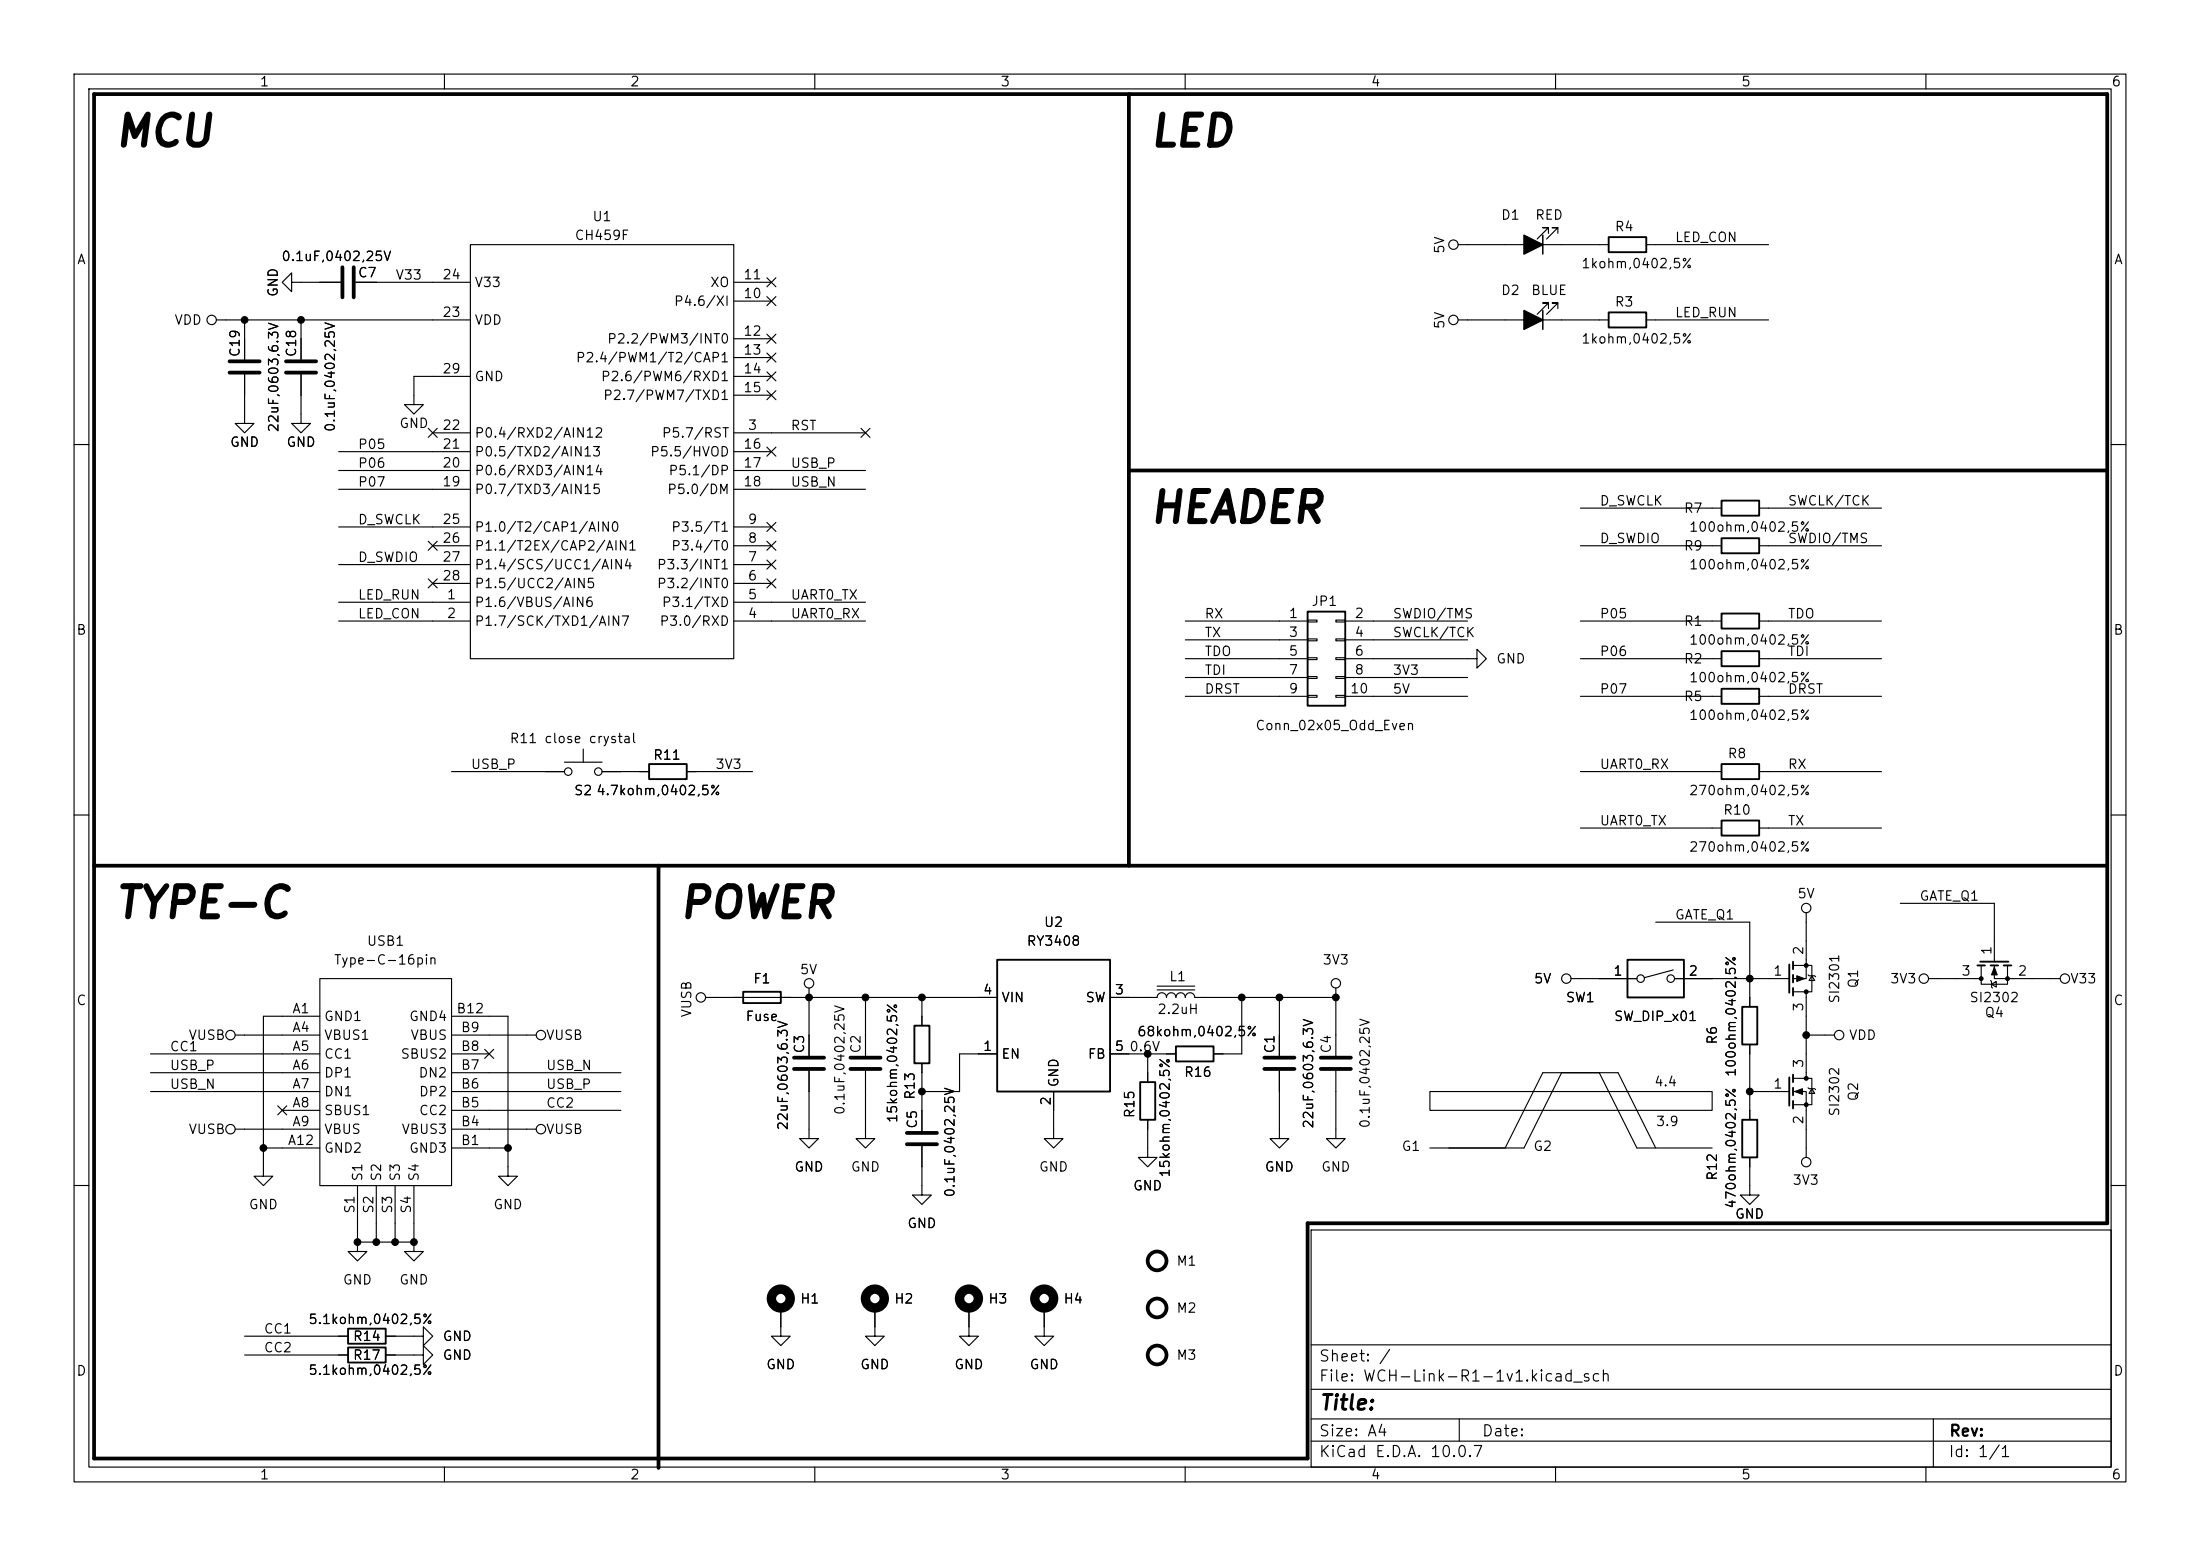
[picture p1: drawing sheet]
<svg xmlns="http://www.w3.org/2000/svg" width="297mm" height="210mm" viewBox="0 0 297 210" stroke-linecap="round" stroke-linejoin="round" font-family="sans-serif">
<g fill="none" stroke="#000" stroke-width=".15">
<path d="M10 10h277v190h-277zM12 12h273v186h-273zM60 10v2M110 10v2M160 10v2M210 10v2M260 10v2M39.4 38.1v-1.3l-1.3 1.3 1.3 1.3v-1.3h6.6M48 38.1h15.5M63.5 33h35.6v55.9h-35.6zM99.1 38.1h5M103.5 37.5l1.2 1.2"/>
<path d="M104.7 37.5l-1.2 1.2M196.8 33h20.4M209 31.5v-.8h-.7h.7l-1.5 1.6M210.3 31.5v-.8h-.8h.8l-1.5 1.6M222.2 33h16.6M29.2 43.2h34.3M33 50.5v6.7h1.3l-1.3 1.2-1.3-1.2h1.3M33 43.2v5.3M40.6 50.5v6.7h1.3l-1.3 1.2-1.2-1.2h1.2M40.6 43.2v5.3M57.8 57.8l1.2 1.2M58.4 58.4h5.1"/>
<path d="M59 57.8l-1.2 1.2M63.5 50.8h-7.6v3.8h1.2l-1.2 1.3-1.3-1.3h1.3M99.1 58.4h17.7M99.1 40.6h5M99.1 45.7h5M99.1 48.3h5M99.1 50.8h5M99.1 53.3h5M103.5 50.2l1.2 1.2M103.5 52.7l1.2 1.2M103.5 45.1l1.2 1.2M103.5 40l1.2 1.2"/>
<path d="M103.5 47.7l1.2 1.2M104.7 50.2l-1.2 1.2M104.7 52.7l-1.2 1.2M104.7 45.1l-1.2 1.2M104.7 40l-1.2 1.2M104.7 47.7l-1.2 1.2M116.2 57.8l1.2 1.2M117.4 57.8l-1.2 1.2M196.8 43.2h20.4M209 41.7v-.8h-.7h.7l-1.5 1.5M210.3 41.7v-.8h-.8h.8l-1.5 1.5M222.2 43.2h16.6"/>
<path d="M10 60h2M45.7 76.2h17.8M45.7 71.1h17.8M45.7 61h17.8M45.7 63.5h17.8M45.7 66h17.8M57.8 78.1l1.2 1.2M57.8 73.1l1.2 1.2M58.4 73.7h5.1M58.4 78.7h5.1M59 78.1l-1.2 1.2M59 73.1l-1.2 1.2"/>
<path d="M99.1 73.7h5M99.1 78.7h5M99.1 76.2h5M99.1 71.1h5M99.1 61h5M99.1 63.5h17.7M99.1 66h17.7M103.5 78.1l1.2 1.2M103.5 70.5l1.2 1.2M103.5 60.4l1.2 1.2M103.5 73.1l1.2 1.2M103.5 75.6l1.2 1.2"/>
<path d="M104.7 78.1l-1.2 1.2M104.7 70.5l-1.2 1.2M104.7 60.4l-1.2 1.2M104.7 73.1l-1.2 1.2M104.7 75.6l-1.2 1.2M213.4 73.7h19M213.4 68.6h19M237.5 73.7h16.5M237.5 68.6h16.5M285 60h2M45.7 83.8h17.8M45.7 81.3h17.8"/>
<path d="M99.1 83.8h17.7M99.1 81.3h17.7M160 88.9h16.5M160 94h16.5M160 83.8h16.5M160 86.4h16.5M160 91.4h16.5M176.5 83.7h1.3v.2h-1.3zM176.5 86.2h1.3v.3h-1.3zM176.5 88.8h1.3v.2h-1.3zM176.5 91.3h1.3v.3h-1.3zM176.5 93.9h1.3v.2h-1.3z"/>
<path d="M180.3 83.7h1.3v.2h-1.3zM180.3 86.2h1.3v.3h-1.3zM180.3 88.8h1.3v.2h-1.3zM180.3 91.3h1.3v.3h-1.3zM180.3 93.9h1.3v.2h-1.3zM181.6 88.9h17.8v-1.3l1.3 1.3-1.3 1.3v-1.3M181.6 94h16.5M181.6 83.8h16.5M181.6 86.4h16.5M181.6 91.4h16.5M213.4 88.9h19M213.4 94h19"/>
<path d="M213.4 83.8h19M237.5 88.9h16.5M237.5 94h16.5M237.5 83.8h16.5M10 110h2M61 104.1h15.2M76.2 102.9h5.1M78.7 101.1v1.8M81.3 104.1h6.3M92.7 104.1h8.9M213.4 111.8h19M213.4 104.1h19"/>
<path d="M237.5 111.8h16.5M237.5 104.1h16.5M285 110h2M31.7 139.7h11.5M43.2 132.1h17.8v27.9h-17.8zM43.2 137.2h-7.6v21.6h1.2l-1.2 1.2-1.3-1.2h1.3M61 137.2h7.6v21.6h1.2l-1.2 1.2-1.3-1.2h1.3M61 139.7h11.4M95.2 134.6h39.4M109.2 133.4v9.1M116.8 134.6v7.9M124.5 134.6v3.8"/>
<path d="M149.9 134.6h6.3a.64 .64 0 0 1 .6-.6 .64 .64 0 0 1 .7 .6 .64 .64 0 0 1 .6-.6 .64 .64 0 0 1 .6 .6 .64 .64 0 0 1 .7-.6 .64 .64 0 0 1 .6 .6 .64 .64 0 0 1 .7-.6 .64 .64 0 0 1 .6 .6h19M156.2 133.6h5.1M156.2 133.1h5.1M167.6 134.6v7.6h-3.8M172.7 134.6v7.9M180.3 133.4v9.1M212.1 132.1h8.9M223.5 124.5h12.7v11.4M225.9 130.9l-3.9 1.1M226.1 132.1h15.5M242.1 130.3h2.5v3.6h-2.5M243.8 123.2v8.9h-1.7"/>
<path d="M243.8 133.9v11.6M243.8 139.7h3.8M244.1 131.6l.1 .1h.8l.1 .1M244.6 131.7l.4 .6h-.8zM256.5 121.9h12.7v7.9M260.3 132.1h7.2M267.5 130.3v2.5h3.5v-2.5M268.7 132.3l.2 .2v.7l.1 .2M268.9 132.8l.6-.3v.7zM269.2 130.3v1.8h8.9M20.3 142.2h22.9M20.3 147.3h22.9"/>
<path d="M20.3 144.8h22.9M31.7 152.4h11.5M35.6 154.9h7.6M37.5 149.3l1.2 1.2M38.1 149.9h5.1M38.7 149.3l-1.2 1.2M61 142.2h5M61 152.4h11.4M61 147.3h22.8M61 144.8h22.8M61 149.9h22.8M61 154.9h7.6"/>
<path d="M65.4 141.6l1.2 1.2M66.6 141.6l-1.2 1.2M109.2 144.5v9.2h1.3l-1.3 1.2-1.3-1.2h1.3M116.8 144.5v9.2h1.3l-1.3 1.2-1.2-1.2h1.2M124.5 154.7v6.6h1.2l-1.2 1.3-1.3-1.3h1.3M124.5 143.5v9.2M134.6 142.2h-5.1v5.1h-5M142.2 147.3v6.4h1.3l-1.3 1.2-1.2-1.2h1.2M149.9 142.2h8.8M154.9 151.1v5.1h1.3l-1.3 1.3-1.2-1.3h1.2M154.9 142.2v3.9M172.7 144.5v9.2h1.3l-1.3 1.2-1.3-1.2h1.3"/>
<path d="M180.3 144.5v9.2h1.3l-1.3 1.2-1.2-1.2h1.2M193 147.3h38.1v2.6h-38.1zM203.2 154.9l5.1-10.1h10.1l5.1 10.1M210.8 144.8l-5.1 10.1h-12.7M215.9 144.8l5.1 10.1h10.1M236.2 156.2v5.1h1.3l-1.3 1.3-1.3-1.3h1.3M236.2 141v10.1M236.2 147.3h5.4M242.1 145.5h2.5v3.6h-2.5M242.1 147.3h1.7v8.9M244.1 146.8l.1 .1h.8l.1 .2M244.6 146.9l.4 .7h-.8z"/>
<path d="M10 160h2M48.3 167.6v1.3h1.2l-1.2 1.3-1.3-1.3h1.3M48.3 160v7.6M48.3 167.6h7.6M50.8 160v7.6M53.3 160v7.6M55.9 167.6v1.3h1.2l-1.2 1.3-1.3-1.3h1.3M55.9 160v7.6M105.4 176.5v3.8h1.3l-1.3 1.3-1.3-1.3h1.3M118.1 176.5v3.8h1.3l-1.3 1.3-1.3-1.3h1.3M130.8 176.5v3.8h1.3l-1.3 1.3-1.3-1.3h1.3M141 176.5v3.8h1.2l-1.2 1.3-1.3-1.3h1.3"/>
<path d="M177 166h108v32h-108zM285 160h2M33 182.9h14M33 180.3h14M52.1 180.3h5v-1.2l1.3 1.2-1.3 1.3v-1.3M52.1 182.9h5v-1.3l1.3 1.3-1.3 1.3v-1.3M60 198v2M110 198v2M160 198v2M177 194.5h108M177 191.5h108M177 187.5h108"/>
<path d="M177 181.5h108M197 191.5v3M210 198v2M260 198v2M261 191.5v6.5"/>
<circle cx="196.2" cy="33" r=".63"/>
<circle cx="28.6" cy="43.2" r=".63"/>
<circle cx="196.2" cy="43.2" r=".63"/>
<circle cx="76.7" cy="104.1" r=".51"/>
<circle cx="80.8" cy="104.1" r=".51"/>
<circle cx="31.1" cy="139.7" r=".63"/>
<circle cx="73" cy="139.7" r=".63"/>
<circle cx="94.6" cy="134.6" r=".63"/>
<circle cx="109.2" cy="132.7" r=".63"/>
<circle cx="180.3" cy="132.7" r=".63"/>
<circle cx="211.5" cy="132.1" r=".63"/>
<circle cx="221.5" cy="132.1" r=".51"/>
<circle cx="225.6" cy="132.1" r=".51"/>
<circle cx="243.8" cy="122.6" r=".63"/>
<circle cx="248.3" cy="139.7" r=".63"/>
<circle cx="259.7" cy="132.1" r=".63"/>
<circle cx="278.8" cy="132.1" r=".63"/>
<circle cx="31.1" cy="152.4" r=".63"/>
<circle cx="73" cy="152.4" r=".63"/>
<circle cx="243.8" cy="156.8" r=".63"/>
</g>
<g fill="none" stroke="#000" stroke-width="1.3">
<circle cx="105.4" cy="175.3" r="1.27"/>
<circle cx="118.1" cy="175.3" r="1.27"/>
<circle cx="130.8" cy="175.3" r="1.27"/>
<circle cx="141" cy="175.3" r="1.27"/>
</g>
<path d="M208.3 31.8v2.5M208.3 41.9v2.6" fill="none" stroke="#000" stroke-width=".2"/>
<path d="M205.7 31.8l2.6 1.2-2.6 1.3zM205.7 41.9l2.6 1.3-2.6 1.3z" fill="#000" stroke="#000" stroke-width=".2"/>
<g fill="none" stroke="#000" stroke-width=".25">
<path d="M217.2 32h5v2h-5zM217.2 42.2h5v2h-5zM232.4 72.6h5.1v2.1h-5.1zM232.4 67.6h5.1v2h-5.1zM176.5 82.6h5.1v12.7h-5.1zM232.4 87.9h5.1v2h-5.1zM232.4 93h5.1v2h-5.1zM232.4 82.8h5.1v2h-5.1zM87.6 103.1h5.1v2.1h-5.1zM232.4 110.7h5.1v2.1h-5.1zM232.4 103.1h5.1v2.1h-5.1zM100.3 133.9h5.1v1.5h-5.1z"/>
<path d="M123.4 138.4h2.1v5.1h-2.1zM134.6 129.5h15.3v17.8h-15.3zM219.7 129.5h7.6v5.1h-7.6zM235.2 135.9h2v5.1h-2zM241.6 130.2v3.8M242.1 129.8v1M242.1 131.6v1M242.1 133.4v1M267 130.3h1M267.3 129.8h3.8M268.7 130.3h1M270.5 130.3h1"/>
<path d="M153.9 146.1h2.1v5h-2.1zM158.7 141.2h5.1v2.1h-5.1zM235.2 151.1h2v5.1h-2zM241.6 145.4v3.8M242.1 145v1.1M242.1 146.8v1M242.1 148.6v1M47 179.3h5.1v2.1h-5.1zM47 181.9h5.1v2h-5.1z"/>
</g>
<g fill="#000" stroke="#000" stroke-width=".15">
<path d="M242.6 131.7l1 .4-1 .4zM269.2 130.6l.4 1h-.7zM242.3 147.3l1-.4v.8z"/>
<circle cx="243.8" cy="130.3" r=".25"/>
<circle cx="243.8" cy="133.9" r=".25"/>
<circle cx="267.5" cy="132.1" r=".25"/>
<circle cx="271" cy="132.1" r=".25"/>
<circle cx="243.8" cy="145.5" r=".25"/>
<circle cx="243.8" cy="149.1" r=".25"/>
</g>
<g fill="none" stroke="#000" stroke-width=".51">
<path d="M12.7 12.7h271.8v152.4h-108v31.8h-163.8zM152.4 12.7v104.1M46.2 36.1v4M47.8 36.1v4M31 48.8h4.1M31 50.3h4.1M38.6 48.8h4.1M38.6 50.3h4.1M152.4 63.5h132.1M12.7 116.8h271.8M88.9 116.8v81.3M107.2 142.7h4.1"/>
<path d="M107.2 144.3h4.1M114.8 142.7h4.1M114.8 144.3h4.1M122.4 152.9h4.1M122.4 154.4h4.1M170.7 142.7h4.1M170.7 144.3h4.1M178.3 142.7h4.1M178.3 144.3h4.1"/>
<circle cx="156.2" cy="176.5" r="1.27"/>
<circle cx="156.2" cy="170.2" r="1.27"/>
<circle cx="156.2" cy="182.9" r="1.27"/>
</g>
<g fill="#000" stroke="#000" stroke-width=".14">
<circle cx="33" cy="43.2" r=".46"/>
<circle cx="40.6" cy="43.2" r=".46"/>
<circle cx="109.2" cy="134.6" r=".46"/>
<circle cx="116.8" cy="134.6" r=".46"/>
<circle cx="124.5" cy="134.6" r=".46"/>
<circle cx="167.6" cy="134.6" r=".46"/>
<circle cx="172.7" cy="134.6" r=".46"/>
<circle cx="180.3" cy="134.6" r=".46"/>
<circle cx="236.2" cy="132.1" r=".46"/>
<circle cx="243.8" cy="139.7" r=".46"/>
<circle cx="35.6" cy="154.9" r=".46"/>
<circle cx="68.6" cy="154.9" r=".46"/>
<circle cx="124.5" cy="147.3" r=".46"/>
<circle cx="154.9" cy="142.2" r=".46"/>
<circle cx="236.2" cy="147.3" r=".46"/>
<circle cx="48.3" cy="167.6" r=".46"/>
<circle cx="50.8" cy="167.6" r=".46"/>
<circle cx="53.3" cy="167.6" r=".46"/>
<circle cx="55.9" cy="167.6" r=".46"/>
</g>
<g font-size="4.1">
<text x="15.2" y="20.8">MCU</text>
<text x="154.9" y="20.8">LED</text>
<text x="154.9" y="71.6">HEADER</text>
<text x="15.2" y="124.9">TYPE-C</text>
<text x="91.4" y="124.9">POWER</text>
</g>
<text font-size="2" x="178" y="190.8">Title:</text>
<g font-size="1.5">
<text x="178" y="184.1">Sheet: /</text>
<text x="178" y="186.8">File: WCH-Link-R1-1v1.kicad_sch</text>
<text x="178" y="197">KiCad E.D.A. 10.0.7</text>
<text x="178" y="194.2">Size: A4</text>
<text x="200" y="194.2">Date:</text>
<text x="263" y="197">Id: 1/1</text>
<text x="263" y="194.2">Rev:</text>
</g>
<g font-size="1.3">
<text x="35" y="12">1</text>
<text x="85" y="12">2</text>
<text x="135" y="12">3</text>
<text x="185" y="12">4</text>
<text x="235" y="12">5</text>
<text x="285" y="12">6</text>
<text x="202.5" y="30">D1</text>
<text x="207.2" y="30">RED</text>
<text x="10.3" y="36">A</text>
<text x="37.9" y="35.6">0.1uF,0402,25V</text>
<text x="77.5" y="32.7">CH459F</text>
<text x="79.9" y="30.2">U1</text>
<text x="195.3" y="34.3" transform="rotate(-90 195.3 34.3)">5V</text>
<text x="217.9" y="31.5">R4</text>
<text x="226" y="33">LED_CON</text>
<text x="285.3" y="36">A</text>
<text x="37.8" y="40.2" transform="rotate(-90 37.8 40.2)">GND</text>
<text x="48.2" y="37.8">C7</text>
<text x="53.3" y="38.1">V33</text>
<text x="59.6" y="38">24</text>
<text x="64" y="39.1">V33</text>
<text x="90.9" y="41.6">P4.6/XI</text>
<text x="95.8" y="39.1">XO</text>
<text x="100.3" y="40.6">10</text>
<text x="100.3" y="38">11</text>
<text x="202.5" y="40.1">D2</text>
<text x="206.6" y="40.1">BLUE</text>
<text x="213.4" y="36.5">1kohm,0402,5%</text>
<text x="217.9" y="41.7">R3</text>
<text x="23.5" y="44.1">VDD</text>
<text x="59.6" y="43.1">23</text>
<text x="64" y="44.1">VDD</text>
<text x="81.9" y="46.7">P2.2/PWM3/INT0</text>
<text x="100.3" y="45.6">12</text>
<text x="195.3" y="44.5" transform="rotate(-90 195.3 44.5)">5V</text>
<text x="213.4" y="46.7">1kohm,0402,5%</text>
<text x="226" y="43.1">LED_RUN</text>
<text x="32.7" y="48.3" transform="rotate(-90 32.7 48.3)">C19</text>
<text x="40.3" y="48.3" transform="rotate(-90 40.3 48.3)">C18</text>
<text x="59.6" y="50.7">29</text>
<text x="64" y="51.8">GND</text>
<text x="77.6" y="49.2">P2.4/PWM1/T2/CAP1</text>
<text x="81" y="51.8">P2.6/PWM6/RXD1</text>
<text x="100.3" y="48.2">13</text>
<text x="100.3" y="50.7">14</text>
<text x="100.3" y="53.3">15</text>
<text x="37.9" y="58.4" transform="rotate(-90 37.9 58.4)">22uF,0603,6.3V</text>
<text x="45.5" y="58.4" transform="rotate(-90 45.5 58.4)">0.1uF,0402,25V</text>
<text x="53.8" y="58.1">GND</text>
<text x="59.6" y="58.3">22</text>
<text x="64" y="59.4">P0.4/RXD2/AIN12</text>
<text x="81.3" y="54.3">P2.7/PWM7/TXD1</text>
<text x="89.3" y="59.4">P5.7/RST</text>
<text x="100.9" y="58.3">3</text>
<text x="106.7" y="58.4">RST</text>
<text x="31" y="60.6">GND</text>
<text x="38.6" y="60.6">GND</text>
<text x="48.2" y="63.5">P06</text>
<text x="48.2" y="60.9">P05</text>
<text x="59.6" y="66">19</text>
<text x="59.6" y="63.4">20</text>
<text x="59.6" y="60.9">21</text>
<text x="64" y="64.5">P0.6/RXD3/AIN14</text>
<text x="64" y="61.9">P0.5/TXD2/AIN13</text>
<text x="87.7" y="61.9">P5.5/HVOD</text>
<text x="90.2" y="64.5">P5.1/DP</text>
<text x="100.3" y="60.9">16</text>
<text x="100.3" y="63.4">17</text>
<text x="100.3" y="66">18</text>
<text x="106.7" y="63.5">USB_P</text>
<text x="48.2" y="66">P07</text>
<text x="48.2" y="71.1">D_SWCLK</text>
<text x="59.6" y="71">25</text>
<text x="64" y="67">P0.7/TXD3/AIN15</text>
<text x="90" y="67">P5.0/DM</text>
<text x="100.9" y="71">9</text>
<text x="106.7" y="66">USB_N</text>
<text x="215.9" y="68.5">D_SWCLK</text>
<text x="227.2" y="69.5">R7</text>
<text x="241.3" y="68.5">SWCLK/TCK</text>
<text x="48.2" y="76.2">D_SWDIO</text>
<text x="59.6" y="73.6">26</text>
<text x="59.6" y="76.1">27</text>
<text x="64" y="72.1">P1.0/T2/CAP1/AIN0</text>
<text x="64" y="74.6">P1.1/T2EX/CAP2/AIN1</text>
<text x="64" y="77.2">P1.4/SCS/UCC1/AIN4</text>
<text x="88.6" y="77.2">P3.3/INT1</text>
<text x="90.5" y="74.6">P3.4/T0</text>
<text x="90.5" y="72.1">P3.5/T1</text>
<text x="100.9" y="76.1">7</text>
<text x="100.9" y="73.6">8</text>
<text x="215.9" y="73.6">D_SWDIO</text>
<text x="227.2" y="74.6">R9</text>
<text x="227.9" y="77.2">100ohm,0402,5%</text>
<text x="227.9" y="72.1">100ohm,0402,5%</text>
<text x="241.3" y="73.6">SWDIO/TMS</text>
<text x="48.2" y="83.8">LED_CON</text>
<text x="48.2" y="81.2">LED_RUN</text>
<text x="59.6" y="78.7">28</text>
<text x="60.2" y="81.2">1</text>
<text x="60.2" y="83.7">2</text>
<text x="64" y="82.2">P1.6/VBUS/AIN6</text>
<text x="64" y="79.7">P1.5/UCC2/AIN5</text>
<text x="88.6" y="79.7">P3.2/INT0</text>
<text x="89.3" y="82.2">P3.1/TXD</text>
<text x="100.9" y="83.7">4</text>
<text x="100.9" y="81.2">5</text>
<text x="100.9" y="78.7">6</text>
<text x="106.7" y="81.2">UART0_TX</text>
<text x="106.7" y="83.8">UART0_RX</text>
<text x="162.5" y="83.8">RX</text>
<text x="173.9" y="83.7">1</text>
<text x="177" y="82.1">JP1</text>
<text x="182.8" y="83.7">2</text>
<text x="187.9" y="83.8">SWDIO/TMS</text>
<text x="215.9" y="83.8">P05</text>
<text x="241.3" y="83.8">TDO</text>
<text x="10.2" y="86">B</text>
<text x="64" y="84.8">P1.7/SCK/TXD1/AIN7</text>
<text x="89" y="84.8">P3.0/RXD</text>
<text x="162.5" y="88.9">TDO</text>
<text x="162.5" y="86.3">TX</text>
<text x="173.9" y="86.3">3</text>
<text x="173.9" y="88.8">5</text>
<text x="182.8" y="86.3">4</text>
<text x="182.8" y="88.8">6</text>
<text x="187.9" y="86.3">SWCLK/TCK</text>
<text x="201.9" y="89.9">GND</text>
<text x="215.9" y="88.9">P06</text>
<text x="227.2" y="89.9">R2</text>
<text x="227.2" y="84.8">R1</text>
<text x="227.9" y="87.3">100ohm,0402,5%</text>
<text x="241.3" y="88.9">TDI</text>
<text x="285.2" y="86">B</text>
<text x="162.5" y="93.9">DRST</text>
<text x="162.5" y="91.4">TDI</text>
<text x="173.9" y="91.4">7</text>
<text x="173.9" y="93.9">9</text>
<text x="182.2" y="93.9">10</text>
<text x="182.8" y="91.4">8</text>
<text x="187.9" y="93.9">5V</text>
<text x="187.9" y="91.4">3V3</text>
<text x="215.9" y="93.9">P07</text>
<text x="227.2" y="94.9">R5</text>
<text x="227.9" y="92.4">100ohm,0402,5%</text>
<text x="241.3" y="93.9">DRST</text>
<text x="68.7" y="100.6">R11 close crystal</text>
<text x="169.4" y="98.9">Conn_02x05_Odd_Even</text>
<text x="227.9" y="97.5">100ohm,0402,5%</text>
<text x="63.5" y="104.1">USB_P</text>
<text x="77.4" y="107.6">S2</text>
<text x="80.4" y="107.6">4.7kohm,0402,5%</text>
<text x="88.1" y="102.9">R11</text>
<text x="96.5" y="104.1">3V3</text>
<text x="215.9" y="104.1">UART0_RX</text>
<text x="227.9" y="107.6">270ohm,0402,5%</text>
<text x="233.1" y="102.7">R8</text>
<text x="241.3" y="104.1">RX</text>
<text x="215.9" y="111.7">UART0_TX</text>
<text x="232.5" y="110.3">R10</text>
<text x="241.3" y="111.7">TX</text>
<text x="227.9" y="115.3">270ohm,0402,5%</text>
<text x="140.8" y="125.4">U2</text>
<text x="226" y="124.4">GATE_Q1</text>
<text x="242.6" y="121.6">5V</text>
<text x="259.1" y="121.9">GATE_Q1</text>
<text x="45" y="130.5">Type-C-16pin</text>
<text x="49.4" y="128">USB1</text>
<text x="107.9" y="131.8">5V</text>
<text x="138.5" y="128">RY3408</text>
<text x="178.5" y="130.5">3V3</text>
<text x="217.7" y="132">1</text>
<text x="227.9" y="132">2</text>
<text x="239.3" y="132">1</text>
<text x="243.8" y="129" transform="rotate(-90 243.8 129)">2</text>
<text x="264.7" y="132">3</text>
<text x="269.2" y="129" transform="rotate(-90 269.2 129)">1</text>
<text x="272.3" y="132">2</text>
<text x="10.2" y="136">C</text>
<text x="39.4" y="137.1">A1</text>
<text x="61.5" y="137.1">B12</text>
<text x="93.6" y="137.4" transform="rotate(-90 93.6 137.4)">VUSB</text>
<text x="101.6" y="133">F1</text>
<text x="132.6" y="134.5">4</text>
<text x="135.1" y="135.6">VIN</text>
<text x="146.5" y="135.6">SW</text>
<text x="150.4" y="134.5">3</text>
<text x="156.1" y="137.2">2.2uH</text>
<text x="157.8" y="132.8">L1</text>
<text x="207" y="133">5V</text>
<text x="211.3" y="135.6">SW1</text>
<text x="243.8" y="136.6" transform="rotate(-90 243.8 136.6)">3</text>
<text x="248.6" y="135.5" transform="rotate(-90 248.6 135.5)">SI2301</text>
<text x="251.2" y="133.5" transform="rotate(-90 251.2 133.5)">Q1</text>
<text x="255.1" y="133">3V3</text>
<text x="265.8" y="135.6">SI2302</text>
<text x="267.8" y="137.6">Q4</text>
<text x="279.4" y="133">V33</text>
<text x="285.2" y="136">C</text>
<text x="22.8" y="142.2">CC1</text>
<text x="25.4" y="140.7">VUSB</text>
<text x="39.4" y="139.6">A4</text>
<text x="39.4" y="142.2">A5</text>
<text x="43.7" y="138.1">GND1</text>
<text x="43.7" y="140.7">VBUS1</text>
<text x="43.7" y="143.2">CC1</text>
<text x="54" y="143.2">SBUS2</text>
<text x="55.1" y="138.1">GND4</text>
<text x="55.3" y="140.7">VBUS</text>
<text x="62.1" y="142.2">B8</text>
<text x="62.1" y="139.6">B9</text>
<text x="73.6" y="140.7">VUSB</text>
<text x="100.6" y="138.1">Fuse</text>
<text x="108.9" y="142.3" transform="rotate(-90 108.9 142.3)">C3</text>
<text x="116.5" y="142.3" transform="rotate(-90 116.5 142.3)">C2</text>
<text x="132.6" y="142.2">1</text>
<text x="135.1" y="143.2">EN</text>
<text x="146.8" y="143.2">FB</text>
<text x="150.4" y="142.2">5</text>
<text x="152.4" y="142.2">0.6V</text>
<text x="153.4" y="140.2">68kohm,0402,5%</text>
<text x="172.4" y="142.3" transform="rotate(-90 172.4 142.3)">C1</text>
<text x="180" y="142.3" transform="rotate(-90 180 142.3)">C4</text>
<text x="217.8" y="138.1">SW_DIP_x01</text>
<text x="232.1" y="141.1" transform="rotate(-90 232.1 141.1)">R6</text>
<text x="249.5" y="140.7">VDD</text>
<text x="22.8" y="144.7">USB_P</text>
<text x="22.8" y="147.3">USB_N</text>
<text x="39.4" y="144.7">A6</text>
<text x="39.4" y="147.2">A7</text>
<text x="39.4" y="149.8">A8</text>
<text x="43.7" y="145.7">DP1</text>
<text x="43.7" y="148.3">DN1</text>
<text x="56.4" y="145.7">DN2</text>
<text x="56.5" y="148.3">DP2</text>
<text x="62.1" y="149.8">B5</text>
<text x="62.1" y="147.2">B6</text>
<text x="62.1" y="144.7">B7</text>
<text x="73.6" y="147.3">USB_P</text>
<text x="73.6" y="144.7">USB_N</text>
<text x="73.6" y="149.8">CC2</text>
<text x="123.8" y="148.5" transform="rotate(-90 123.8 148.5)">R13</text>
<text x="142.2" y="149.3" transform="rotate(-90 142.2 149.3)">2</text>
<text x="143.2" y="146.8" transform="rotate(-90 143.2 146.8)">GND</text>
<text x="159.8" y="145.7">R16</text>
<text x="223.2" y="146.9">4.4</text>
<text x="234.6" y="145.5" transform="rotate(-90 234.6 145.5)">100ohm,0402,5%</text>
<text x="239.3" y="147.2">1</text>
<text x="243.8" y="144.2" transform="rotate(-90 243.8 144.2)">3</text>
<text x="251.2" y="148.7" transform="rotate(-90 251.2 148.7)">Q2</text>
<text x="25.4" y="153.4">VUSB</text>
<text x="38.8" y="154.9">A12</text>
<text x="39.4" y="152.3">A9</text>
<text x="43.7" y="150.8">SBUS1</text>
<text x="43.7" y="153.4">VBUS</text>
<text x="43.7" y="155.9">GND2</text>
<text x="54.1" y="153.4">VBUS3</text>
<text x="55.1" y="155.9">GND3</text>
<text x="56.5" y="150.8">CC2</text>
<text x="62.1" y="154.9">B1</text>
<text x="62.1" y="152.3">B4</text>
<text x="73.6" y="153.4">VUSB</text>
<text x="106.7" y="152.7" transform="rotate(-90 106.7 152.7)">22uF,0603,6.3V</text>
<text x="114.3" y="150.6" transform="rotate(-90 114.3 150.6)">0.1uF,0402,25V</text>
<text x="121.4" y="151.7" transform="rotate(-90 121.4 151.7)">15kohm,0402,5%</text>
<text x="124.1" y="152.4" transform="rotate(-90 124.1 152.4)">C5</text>
<text x="153.5" y="151" transform="rotate(-90 153.5 151)">R15</text>
<text x="177.6" y="152.4" transform="rotate(-90 177.6 152.4)">22uF,0603,6.3V</text>
<text x="185.2" y="152.4" transform="rotate(-90 185.2 152.4)">0.1uF,0402,25V</text>
<text x="189.1" y="155.7">G1</text>
<text x="206.9" y="155.7">G2</text>
<text x="223.5" y="152.3">3.9</text>
<text x="243.8" y="151.9" transform="rotate(-90 243.8 151.9)">2</text>
<text x="248.6" y="150.8" transform="rotate(-90 248.6 150.8)">SI2302</text>
<text x="49.2" y="159.5" transform="rotate(-90 49.2 159.5)">S1</text>
<text x="51.8" y="159.5" transform="rotate(-90 51.8 159.5)">S2</text>
<text x="54.3" y="159.5" transform="rotate(-90 54.3 159.5)">S3</text>
<text x="56.8" y="159.5" transform="rotate(-90 56.8 159.5)">S4</text>
<text x="107.2" y="158.4">GND</text>
<text x="114.8" y="158.4">GND</text>
<text x="129.2" y="161.7" transform="rotate(-90 129.2 161.7)">0.1uF,0402,25V</text>
<text x="140.2" y="158.4">GND</text>
<text x="152.9" y="161">GND</text>
<text x="158.2" y="159" transform="rotate(-90 158.2 159)">15kohm,0402,5%</text>
<text x="170.7" y="158.4">GND</text>
<text x="178.3" y="158.4">GND</text>
<text x="232.1" y="159.5" transform="rotate(-90 232.1 159.5)">R12</text>
<text x="241.9" y="160.2">3V3</text>
<text x="33.5" y="163.5">GND</text>
<text x="48.2" y="163.9" transform="rotate(-90 48.2 163.9)">S1</text>
<text x="50.7" y="163.9" transform="rotate(-90 50.7 163.9)">S2</text>
<text x="53.3" y="163.9" transform="rotate(-90 53.3 163.9)">S3</text>
<text x="55.8" y="163.9" transform="rotate(-90 55.8 163.9)">S4</text>
<text x="66.5" y="163.5">GND</text>
<text x="122.4" y="166.1">GND</text>
<text x="234.1" y="164.8">GND</text>
<text x="234.6" y="163.2" transform="rotate(-90 234.6 163.2)">470ohm,0402,5%</text>
<text x="46.2" y="173.7">GND</text>
<text x="53.8" y="173.7">GND</text>
<text x="158.7" y="171.1">M1</text>
<text x="41.5" y="179">5.1kohm,0402,5%</text>
<text x="107.9" y="176.2">H1</text>
<text x="120.6" y="176.2">H2</text>
<text x="133.3" y="176.2">H3</text>
<text x="143.5" y="176.2">H4</text>
<text x="158.7" y="177.5">M2</text>
<text x="10.2" y="186">D</text>
<text x="35.5" y="182.8">CC2</text>
<text x="35.5" y="180.3">CC1</text>
<text x="41.5" y="185.9">5.1kohm,0402,5%</text>
<text x="47.6" y="183.8">R17</text>
<text x="47.6" y="181.3">R14</text>
<text x="59.7" y="181.3">GND</text>
<text x="59.7" y="183.8">GND</text>
<text x="103.3" y="185.1">GND</text>
<text x="116" y="185.1">GND</text>
<text x="128.7" y="185.1">GND</text>
<text x="138.9" y="185.1">GND</text>
<text x="158.7" y="183.8">M3</text>
<text x="285.2" y="186">D</text>
<text x="35" y="200">1</text>
<text x="85" y="200">2</text>
<text x="135" y="200">3</text>
<text x="185" y="200">4</text>
<text x="235" y="200">5</text>
<text x="285" y="200">6</text>
</g>
</svg>
